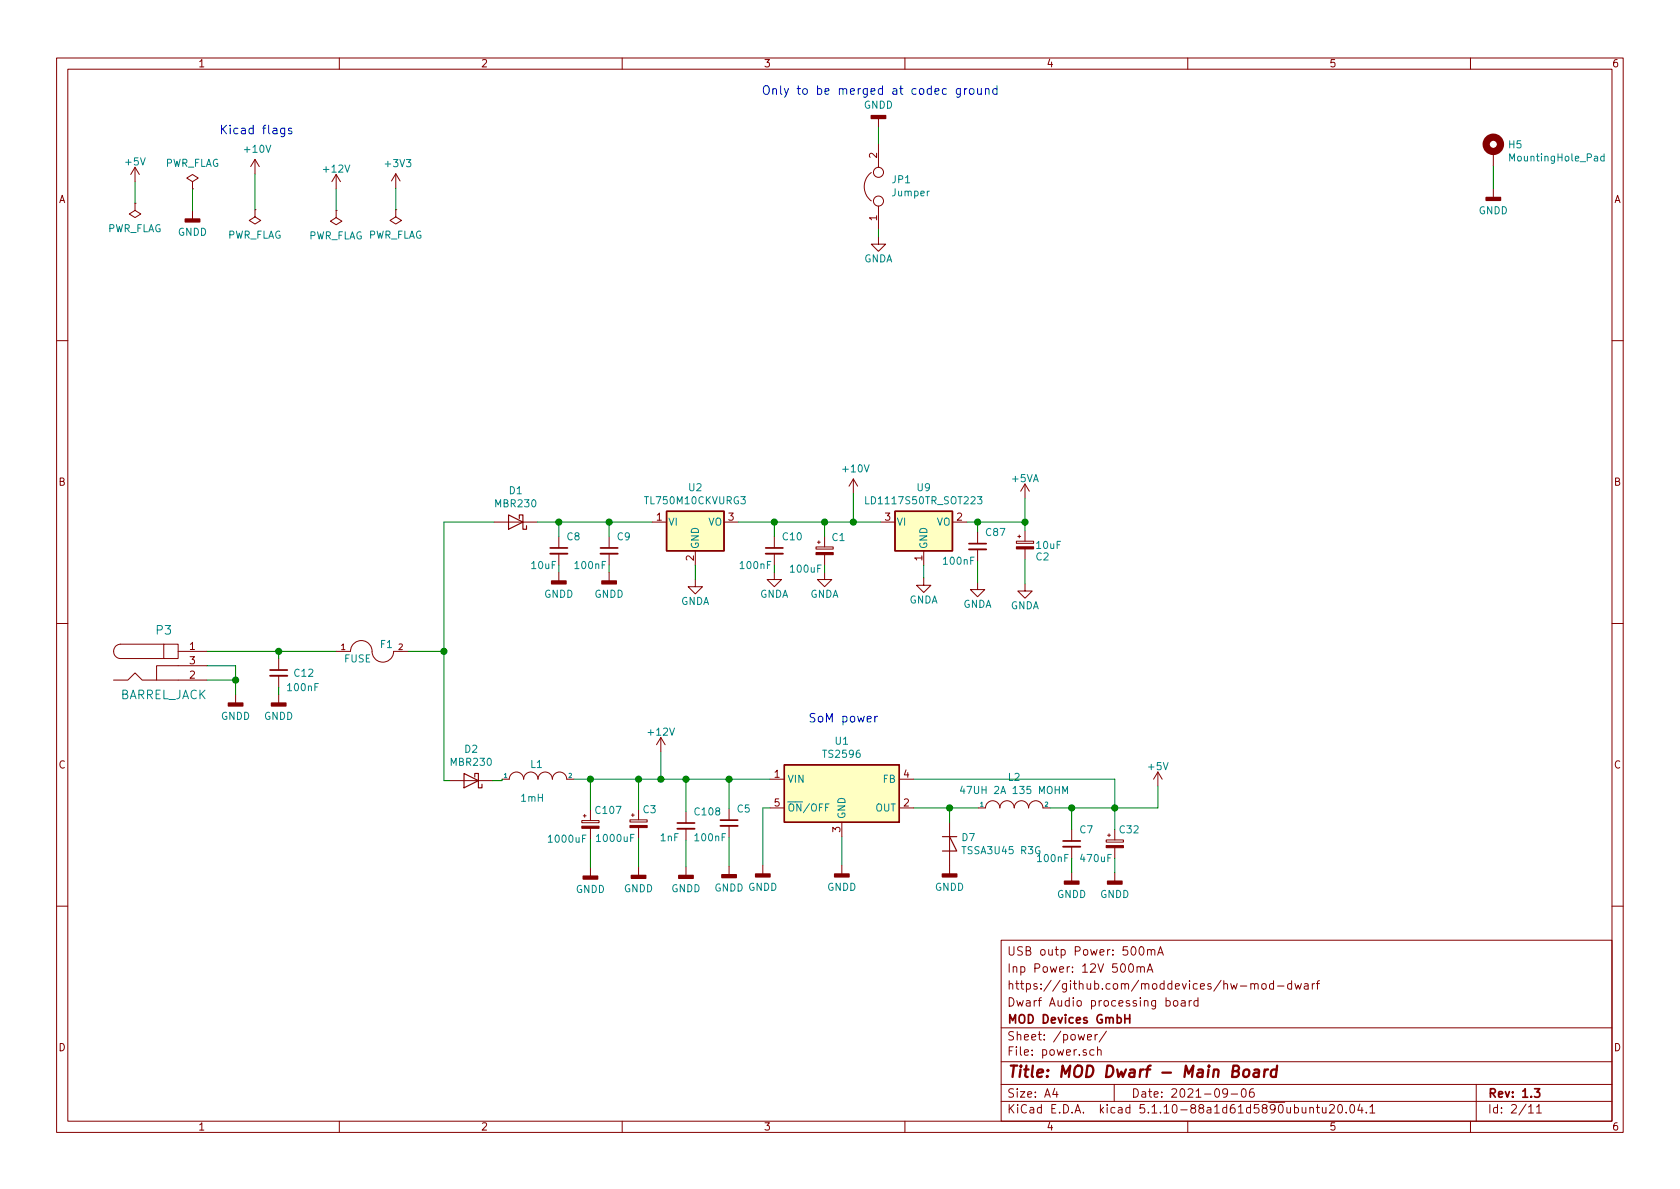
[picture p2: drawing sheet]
<svg xmlns="http://www.w3.org/2000/svg" width="297mm" height="210mm" viewBox="0 0 297 210" stroke-linecap="round" stroke-linejoin="round" font-family="sans-serif">
<g fill="none" stroke="#840000" stroke-width=".18">
<path d="M10 10.3h277v189.9h-277zM12 12.2h273v186.1h-273zM60 10.3v1.9M110 10.3v1.9M160 10.3v1.9M210 10.3v1.9M260 10.3v1.9M23.9 35.9v1.3l1 .6-1 .7-1-.7 1-.6M23.9 35.9h.1M23.9 29.6l-.8 1.3M23.9 29.6v2.5M23.9 29.6l.7 1.3"/>
<path d="M34 32.1l1.1-.6-1.1-.6-1 .6 1 .6v1.3M34 33.4h.1M34 37.2v1.5M45.1 37.1v1.2l1 .7-1 .6-1-.6 1-.7M45.1 37.1h.1M45.1 28.2l-.8 1.3M45.1 28.2v2.5M45.1 28.2l.7 1.3M59.4 37.2v1.3l1.1 .6-1.1 .6-1-.6 1-.6M59.4 37.2h.1M59.4 30.9l-.7 1.2M59.4 30.9v2.5"/>
<path d="M59.4 30.9l.8 1.2M70 37.1v1.2l1 .7-1 .6-1-.6 1-.7M70 37.1h.1M70 30.7l-.8 1.3M70 30.7v2.6M70 30.7l.7 1.3M154.1 30.5a3.2 3.2 0 0 0 0 5M155.3 20.9v1.6M155.3 25.4v4.2M155.3 36.4v4.2M264 26.8v2.5M264 33.4v1.5"/>
<path d="M155.3 41.9v1.3h1.3l-1.3 1.2-1.2-1.2h1.2M10 60.2h2M285 60.2h2M87.4 92.3h7.6M98.8 94.9v2M98.8 97.9v2M107.7 94.9v2M107.7 97.9v2M115.3 92.3h2.6M122.9 97.4v2.5M128 92.3h2.6M136.9 94.9v2"/>
<path d="M136.9 97.9v2M144.3 96.7h3v.4h-3zM144.5 95.9h.5M144.8 95.6v.5M145.8 94.9v1.8M145.8 98.1v1.8M150.9 84.7l-.8 1.3M150.9 84.7v2.5M150.9 84.7l.7 1.3M155.7 92.3h2.5M163.3 97.4v2.5M168.4 92.3h2.5"/>
<path d="M172.8 94.1v2M172.8 97.1v2.1M179.7 95.7h3.1v.4h-3.1zM180 94.9h.5M180.2 94.6v.5M181.2 85.6v2.5M181.2 93.8v1.9M181.2 97.1v1.8M181.2 85.6l-.7 1.3M181.2 85.6l.8 1.3M10 110.3h2M29 113.9h2.5v2.6h-2.5z"/>
<path d="M29 113.9h-7.7a1.27 1.27 0 0 0-1.2 1.3 1.27 1.27 0 0 0 1.2 1.3h7.7M31.5 115.2h5.1M36.6 117.7h-8.9v2.6M49.3 116.5v2M49.3 119.5v2M59.4 115.2h2.6a1.93 1.93 0 0 1 2.1-1.9 1.93 1.93 0 0 1 1.7 2.2 1.91 1.91 0 0 0 2.1 1.6 1.91 1.91 0 0 0 1.7-1.9h2.5M98.8 101.2v1.5M107.7 101.2v1.5M122.9 102.5v1.3h1.3l-1.3 1.2-1.2-1.2h1.2M136.9 101.2v1.3h1.3l-1.3 1.3-1.3-1.3h1.3M145.8 101.2v1.3h1.3l-1.3 1.3-1.3-1.3h1.3M163.3 102.2v1.3h1.3l-1.3 1.3-1.2-1.3h1.2"/>
<path d="M172.8 103v1.3h1.3l-1.3 1.2-1.2-1.2h1.2M181.2 103.2v1.3h1.3l-1.3 1.3-1.2-1.3h1.2M285 110.3h2M20.1 120.3h2.5l1.3-1.3 1.2 1.3h11.5M41.7 122.8v1.5M49.3 122.8v1.5M79.5 138h7.6M88.8 137.8h1.2a1.27 1.27 0 0 1 1.3-1.3 1.27 1.27 0 0 1 1.3 1.3 1.27 1.27 0 0 1 1.3-1.3 1.27 1.27 0 0 1 1.2 1.3 1.27 1.27 0 0 1 1.3-1.3 1.27 1.27 0 0 1 1.3 1.3 1.27 1.27 0 0 1 1.2-1.3 1.27 1.27 0 0 1 1.3 1.3h1.3M116.8 130.4l-.7 1.3M116.8 130.4v2.6M116.8 130.4l.8 1.3M136.1 137.8h2.6"/>
<path d="M159 137.8h2.5M204.7 136.5l-.7 1.3M204.7 136.5v2.6M204.7 136.5l.8 1.3M102.9 145.1h3v.4h-3zM103.1 144.3h.5M103.4 144v.5M104.4 143.3v1.8M104.4 146.5v1.8M104.4 153.4v1.5M111.4 145h3v.4h-3zM111.6 144.1h.5"/>
<path d="M111.9 143.9v.5M112.9 143.1v1.9M112.9 146.3v1.9M112.9 153.3v1.5M121.3 143.5v2M121.3 146.6v2M121.3 153.3v1.5M128.9 143v2M128.9 146v2.1M128.9 153.2v1.5M134.9 153v1.6M136.1 142.9h2.6"/>
<path d="M148.8 145.4v2.5M148.8 153v1.6M159 142.9h2.5M167.9 145.4v9.2M173 142.9h1.2a1.27 1.27 0 0 1 1.3-1.3 1.27 1.27 0 0 1 1.3 1.3 1.27 1.27 0 0 1 1.3-1.3 1.27 1.27 0 0 1 1.2 1.3 1.27 1.27 0 0 1 1.3-1.3 1.27 1.27 0 0 1 1.3 1.3 1.27 1.27 0 0 1 1.2-1.3 1.27 1.27 0 0 1 1.3 1.3h1.3M189.5 146.7v2M189.5 149.7v2.1M189.5 154.3v1.5M195.6 148.5h3v.4h-3zM195.8 147.7h.5M196.1 147.4v.5M197.1 146.7v1.8"/>
<path d="M197.1 149.9v1.9M197.1 154.3v1.5M10 160.2h2M177 166.3h108v32h-108zM199.7 170.6l.2-.2a.8 .8 0 0 1 .5 .8 .8 .8 0 0 1-.5 .7l-.2-.1-.2-.4zM201 171.1l.3-.2 .3 .1 .1 .9M201 170.9v1M201.5 167.6l.3-.2a.81 .81 0 0 1 .5 .6 .81 .81 0 0 1-.2 .8l-.2 .1a.79 .79 0 0 1-.4-1.3zM201.7 171.1a.36 .36 0 0 1 .3-.2 .36 .36 0 0 1 .3 .2v.8M202.8 171.9l.5-1.5 .5 1.5M202.9 168h.1a.37 .37 0 0 1 .6 .1v.8M202.9 167.9v1"/>
<path d="M203 171.5h.7M203.6 168.1v-.1a.37 .37 0 0 1 .6 .1v.8M204.7 168.9l.5-1.5 .5 1.5M204.8 168.5h.7M206.2 177l.4-.1 .3 .3-.1 .6-.2 .1-.4-.1M207.5 177.1l.2-.2 .5 .2v.7l-.2 .1-.5-.1zM208.9 177h.6v.9M209.5 177.3l-.5 .1-.2 .2 .2 .3 .5-.1M210.3 176.9v1M210.7 176.9l-.4 .2v.1M211.8 177l-.4-.1-.3 .3 .1 .6 .2 .1 .4-.1M211.8 176.4v1.5"/>
<path d="M221.2 174.1v-.1a.37 .37 0 0 1 .6 .1v.8M221.2 173.9v1M221.8 174.1l.2-.2 .4 .1 .1 .9M223.2 174.1l.2-.2 .4 .2 .1 .5-.2 .2-.3 .1-.2-.1zM225.2 174l-.5-.1-.2 .3 .1 .6h.6M225.2 173.4v1.5M225.9 174.4h1.1M228.4 174l-.5-.1-.2 .3v.6l.2 .1 .5-.1M228.4 173.4v1.5M229 173.9l.2 1 .3-.7 .3 .7 .3-1M230.7 174h.5l.1 .9M231.3 174.3l-.5 .1-.2 .2 .2 .3 .5-.1"/>
<path d="M232 173.9v1M232.4 173.9l-.3 .2-.1 .1M232.7 173.9h.6M233.3 173.4l-.4 .3v1.2M285 160.2h2M60 198.3v1.9M110 198.3v1.9M160 198.3v1.9M177 194.8h108M177 191.8h108M177 187.8h108M177 181.8h108"/>
<path d="M186.5 192.5l-.4 1h1M186.8 193v1M192.3 183.4l.7-.1-.1-.3-.4-.1-.2 .2v.7h.6M193.4 185.7l-.4-.1-.3 .3 .1 .6 .2 .1 .4-.1M193.6 182.9v1M194.1 185.7l.2-.1 .3 .1 .1 .9M194.1 182.9l-.5 .3M194.1 185.1v1.5M195.6 182.3l-1.3 2M197 191.8v3M210 198.3v1.9M217 193.2l-.1 .2a.48 .48 0 0 1-.6-.1v-.6a.48 .48 0 0 1 .6-.1l.1 .1a1.19 1.19 0 0 1-.2 1.2l-.5 .1"/>
<path d="M217.7 193.5h1.1M219.6 192.7l.4-.2a.94 .94 0 0 1 0 1.5 .82 .82 0 0 1-.4-1.3zM221.6 192.5a.59 .59 0 0 0-.7 .7l.1 .7 .2 .1 .5-.1 .1-.5-.2-.2-.4-.1-.3 .3M231.6 196l.2-.2 .4 .1v.9M231.6 195.8v1M232.7 195.8h.6M232.9 195.3v1.3l.4 .2M233.8 195.8l.1 .9 .3 .1 .2-.1M234.4 195.8v1M235.1 195.5l.2-.2h.4l.2 .5-.9 1h.9M236.7 195.4l.3-.1a.94 .94 0 0 1 0 1.5h-.1a1 1 0 0 1-.2-1.4zM238 196.7v.1"/>
<path d="M238.8 195.5l.3-.2a.94 .94 0 0 1 0 1.5 .82 .82 0 0 1-.3-1.3zM240.4 195.2l-.3 1.1h.9M240.8 195.8v1M241.6 196.7v.1M242.2 195.8l.4-.5v1.5M242.2 196.8h.9M260 198.3v1.9M261 191.8v6.5M270.3 195.8l.4-.5v1.5M270.3 196.8h.8M271.7 195.8l.4-.5v1.5M271.7 196.8h.8"/>
<circle cx="155.3" cy="35.6" r=".89"/>
<circle cx="155.3" cy="30.5" r=".89"/>
</g>
<path d="M97.3 96.9h3M106.2 96.9h3M135.4 96.9h3M171.3 96.1h3.1M47.8 118.5h3M119.8 145.5h3M127.4 145h3M188 148.7h3M198.9 179.4v1.5M199.7 179.4v1.5M198.9 180.1h.8M271.3 192.5h.9l-.5 .6 .5 .1v.7l-.2 .1-.7-.1" fill="none" stroke="#840000" stroke-width=".3"/>
<path d="M220 189.3a.53 .53 0 0 1 .5-.2 .53 .53 0 0 1 .4 .4l-.1 .6a.54 .54 0 0 1-.5 .4 .54 .54 0 0 1-.5-.4zM221.8 189.2h.8l-.1 1.2M222.6 189.6l-.7 .1a.4 .4 0 0 0-.3 .3 .4 .4 0 0 0 .2 .4l.7-.1M223.6 189.1l-.1 1.3M224.2 189.1a.55 .55 0 0 0-.6 .4M225.7 189.2a.68 .68 0 0 0-1 .3v.6l.1 .2 .2 .1 .6-.1M225.8 188.4l-.2 2" fill="none" stroke="#840000" stroke-width=".41"/>
<g fill="#ffffc2" stroke="#ffffc2" stroke-width=".18">
<path d="M117.9 90.4h10.1v7h-10.1z"/>
<path d="M138.7 135.2h20.3v10.2h-20.3z"/>
<path d="M158.2 90.4h10.2v7h-10.2z"/>
</g>
<path d="M117.9 90.4h10.1v7h-10.1zM158.2 90.4h10.2v7h-10.2zM138.7 135.2h20.3v10.2h-20.3z" fill="none" stroke="#840000" stroke-width=".25"/>
<g fill="#840000" stroke="#840000" stroke-width=".18">
<path d="M179.7 96.7h3.1v.4h-3.1z"/>
<path d="M195.6 149.5h3v.4h-3z"/>
<path d="M111.4 146h3v.3h-3z"/>
<path d="M144.3 97.7h3v.4h-3z"/>
<path d="M102.9 146.1h3v.4h-3z"/>
</g>
<g fill="#840000" stroke="#840000" stroke-width=".25">
<path d="M106.4 102.7h2.6v.5h-2.6z"/>
<path d="M111.6 154.8h2.6v.5h-2.6z"/>
<path d="M127.6 154.7h2.6v.5h-2.6z"/>
<path d="M133.6 154.6h2.5v.5h-2.5z"/>
<path d="M147.6 154.6h2.5v.5h-2.5z"/>
<path d="M166.6 154.6h2.6v.5h-2.6z"/>
<path d="M188.2 155.8h2.6v.5h-2.6z"/>
<path d="M195.8 155.8h2.6v.5h-2.6z"/>
<path d="M154.1 20.4h2.5v.5h-2.5z"/>
<path d="M97.5 102.7h2.6v.5h-2.6z"/>
<path d="M48 124.3h2.5v.5h-2.5z"/>
<path d="M40.4 124.3h2.5v.5h-2.5z"/>
<path d="M262.8 34.9h2.5v.5h-2.5z"/>
<path d="M120 154.8h2.6v.5h-2.6z"/>
<path d="M103.1 154.9h2.6v.5h-2.6z"/>
<path d="M32.8 38.7h2.5v.5h-2.5z"/>
</g>
<path d="M283.6 27.7l-.3-.1-.3 .3 .1 .5h.5M283.6 27.2v1.3M153.1 87.8v1.3h.6M172.8 87.8h.8l-.4 .5 .4 .1-.1 .6-.5 .1-.2-.1M170.1 139l-.3 .9h.8M146.6 142.2h-.6v1.2M187.9 140.3v-1.2l.4 .9 .4-.9v1.2" fill="none" stroke="#008484" stroke-width=".18"/>
<path d="M89.9 91.1l2.6 1.2-2.6 1.3zM91.8 91.7v-.6h.7v2.5h.6v-.6M82 136.8l2.6 1.2-2.6 1.3zM83.9 137.4v-.6h.7v2.5h.6v-.6M166.6 147.9h2.6M167.9 147.9l1.3 2.6h-2.6" fill="none" stroke="#840000" stroke-width=".2"/>
<path d="M97.3 97.9h3M106.2 97.9h3M135.4 97.9h3M171.3 97.1h3.1M47.8 119.5h3M119.8 146.6h3M127.4 146h3M188 149.7h3" fill="none" stroke="#840000" stroke-width=".33"/>
<circle cx="264" cy="25.5" r="1.27" fill="none" stroke="#840000" stroke-width="1.3"/>
<g fill="none" stroke="#008400" stroke-width=".18">
<path d="M23.9 32.1v3.8M34 33.4v3.8M45.1 30.7v6.4M59.4 33.4v3.8M70 33.3v3.8M155.3 22.5v2.9M264 29.3v4.1M155.3 40.6v1.3M87.4 92.3h-8.9v45.7h1M95 92.3h20.3M98.8 92.3v2.6M98.8 99.9v1.3"/>
<path d="M107.7 92.3v2.6M107.7 99.9v1.3M122.9 99.9v2.6M130.6 92.3h25.1M136.9 92.3v2.6M136.9 99.9v1.3M145.8 92.3v2.6M145.8 99.9v1.3M150.9 87.2v5.1M163.3 99.9v2.3M170.9 92.3h10.3M172.8 92.3v1.8"/>
<path d="M172.8 99.2v3.8M181.2 88.1v5.7M181.2 98.9v4.3M36.6 115.2h22.8M36.6 117.7h5.1v5.1M49.3 115.2v1.3M72.1 115.2h6.4M36.6 120.3h5.1M49.3 121.5v1.3M88.8 137.8v.2h-1.7M101.5 137.8h34.6M104.4 137.8v5.5"/>
<path d="M112.9 137.8v5.3M116.8 133v4.8M121.3 137.8v5.7M128.9 137.8v5.2M161.5 137.8h35.6v8.9M204.7 139.1v3.8h-19M104.4 148.3v5.1M112.9 148.2v5.1M121.3 148.6v4.7M128.9 148.1v5.1M136.1 142.9h-1.2v10.1M148.8 147.9v5.1"/>
<path d="M161.5 142.9h11.5M167.9 142.9v2.5M189.5 142.9v3.8M189.5 151.8v2.5M197.1 151.8v2.5"/>
</g>
<g fill="none" stroke="#0000c2" stroke-width=".18">
<path d="M169.8 15.7l-.1 1.3-.2 .2-.3-.1M169.8 15.7h-.4l-.3 .2v.5l.1 .2h.6M170.5 15.7v1M171 15.7l-.5 .2M171.5 15.8l.2-.1 .4 .1 .1 .6-.1 .2-.4 .1-.2-.2zM172.8 15.7v.8a.37 .37 0 0 0 .4 .2 .37 .37 0 0 0 .3-.2M173.5 15.7v1M174.2 15.8l.2-.1h.4l.1 1M174.2 15.7v1M176.3 15.7h-.5l-.3 .2v.5l.2 .2h.6M176.3 15.2v1.5M50.3 22.7v1.2l-.3 .3-.3-.1"/>
<path d="M50.3 22.7h-.4l-.2 .1v.7a.48 .48 0 0 0 .6 .1M51.6 22.7h-.4l-.2 .2 .1 .2 .5 .1v.4h-.6M154.7 126.7v1M155.1 126.7h-.3l-.1 .2"/>
</g>
<g fill="#008400" stroke="#008400" stroke-width=".25">
<circle cx="121.3" cy="137.8" r=".51"/>
<circle cx="167.9" cy="142.9" r=".51"/>
<circle cx="181.2" cy="92.3" r=".51"/>
<circle cx="116.8" cy="137.8" r=".51"/>
<circle cx="49.3" cy="115.2" r=".51"/>
<circle cx="128.9" cy="137.8" r=".51"/>
<circle cx="41.7" cy="120.3" r=".51"/>
<circle cx="172.8" cy="92.3" r=".51"/>
<circle cx="145.8" cy="92.3" r=".51"/>
<circle cx="189.5" cy="142.9" r=".51"/>
<circle cx="150.9" cy="92.3" r=".51"/>
<circle cx="112.9" cy="137.8" r=".51"/>
<circle cx="197.1" cy="142.9" r=".51"/>
<circle cx="98.8" cy="92.3" r=".51"/>
<circle cx="104.4" cy="137.8" r=".51"/>
<circle cx="78.5" cy="115.2" r=".51"/>
<circle cx="107.7" cy="92.3" r=".51"/>
<circle cx="136.9" cy="92.3" r=".51"/>
</g>
<text font-size="2.8" fill="#840000" x="178" y="190.5">Title: MOD Dwarf - Main Board</text>
<g font-size="2.1" fill="#0000c2">
<text x="134.6" y="16.8">Only to be merged at codec ground</text>
<text x="38.7" y="23.7">Kicad flags</text>
<text x="142.9" y="127.8">SoM power</text>
</g>
<g font-size="2.1" fill="#008484">
<text x="27.7" y="112.2">P3</text>
<text x="21.1" y="123.6">BARREL_JACK</text>
</g>
<g font-size="2.1" fill="#840000">
<text x="178" y="172">Inp Power: 12V 500mA</text>
<text x="178" y="169">USB outp Power: 500mA</text>
<text x="178" y="178">Dwarf Audio processing board</text>
<text x="178" y="175">https://github.com/moddevices/hw-mod-dwarf</text>
<text x="178" y="184">Sheet: /power/</text>
<text x="178" y="181">MOD Devices GmbH</text>
<text x="178" y="186.7">File: power.sch</text>
<text x="178" y="196.9">KiCad E.D.A. kicad 5.1.10-88a1d61d5890ubuntu20.04.1</text>
<text x="178" y="194.1">Size: A4</text>
<text x="200" y="194.1">Date: 2021-09-06</text>
<text x="263" y="194.1">Rev: 1.3</text>
<text x="263" y="196.9">Id: 2/11</text>
</g>
<g font-size="1.8" fill="#840000">
<text x="35" y="11.9">1</text>
<text x="85" y="11.9">2</text>
<text x="135" y="11.9">3</text>
<text x="185" y="11.9">4</text>
<text x="235" y="11.9">5</text>
<text x="285" y="11.9">6</text>
<text x="155.1" y="28" transform="rotate(-90 155.1 28)">2</text>
<text x="10.4" y="35.9">A</text>
<text x="285.4" y="35.9">A</text>
<text x="155.1" y="39" transform="rotate(-90 155.1 39)">1</text>
<text x="10.4" y="85.9">B</text>
<text x="285.4" y="85.9">B</text>
<text x="116.1" y="92.1">1</text>
<text x="128.8" y="92.1">3</text>
<text x="156.5" y="92.1">3</text>
<text x="169.2" y="92.1">2</text>
<text x="122.7" y="99.2" transform="rotate(-90 122.7 99.2)">2</text>
<text x="163.1" y="99.2" transform="rotate(-90 163.1 99.2)">1</text>
<text x="33.6" y="114.9">1</text>
<text x="33.6" y="117.5">3</text>
<text x="33.6" y="120">2</text>
<text x="10.4" y="135.9">C</text>
<text x="136.9" y="137.5">1</text>
<text x="159.8" y="137.5">4</text>
<text x="285.4" y="135.9">C</text>
<text x="136.9" y="142.6">5</text>
<text x="159.8" y="142.6">2</text>
<text x="148.6" y="147.2" transform="rotate(-90 148.6 147.2)">3</text>
<text x="10.4" y="185.9">D</text>
<text x="285.4" y="185.9">D</text>
<text x="35" y="199.9">1</text>
<text x="85" y="199.9">2</text>
<text x="135" y="199.9">3</text>
<text x="185" y="199.9">4</text>
<text x="235" y="199.9">5</text>
<text x="285" y="199.9">6</text>
</g>
<g font-size="1.8" fill="#008484">
<text x="152.7" y="19.2">GNDD</text>
<text x="22.3" y="29.3">+5V</text>
<text x="29.1" y="29.5">PWR_FLAG</text>
<text x="43.4" y="27">+10V</text>
<text x="68.3" y="29.6">+3V3</text>
<text x="266.8" y="26.2">H5</text>
<text x="267.3" y="28.5">MountingHole_Pad</text>
<text x="57.4" y="30.5">+12V</text>
<text x="157.8" y="32.4">JP1</text>
<text x="157.8" y="34.7">Jumper</text>
<text x="18.9" y="41.1">PWR_FLAG</text>
<text x="31.4" y="41.7">GNDD</text>
<text x="261.4" y="37.9">GNDD</text>
<text x="40.1" y="42.2">PWR_FLAG</text>
<text x="54.5" y="42.3">PWR_FLAG PWR_FLAG</text>
<text x="152.7" y="46.4">GNDA</text>
<text x="149.2" y="83.5">+10V</text>
<text x="87.7" y="89.7">MBR230</text>
<text x="90.1" y="87.4">D1</text>
<text x="114.4" y="89.2">TL750M10CKVURG3</text>
<text x="121.8" y="86.9">U2</text>
<text x="153.6" y="89.2">LD1117S50TR_SOT223</text>
<text x="162.2" y="86.9">U9</text>
<text x="179" y="85.3">+5VA</text>
<text x="100.3" y="95.5">C8</text>
<text x="109.2" y="95.5">C9</text>
<text x="118.1" y="93">VI</text>
<text x="125.2" y="93">VO</text>
<text x="138.5" y="95.5">C10</text>
<text x="147.1" y="95.7">C1</text>
<text x="158.5" y="93">VI</text>
<text x="165.6" y="93">VO</text>
<text x="174.4" y="94.8">C87</text>
<text x="94.1" y="100.6">10uF</text>
<text x="101.8" y="100.6">100nF</text>
<text x="123.6" y="97.1" transform="rotate(-90 123.6 97.1)">GND</text>
<text x="131" y="100.6">100nF</text>
<text x="139.9" y="101.3">100uF</text>
<text x="164" y="97.1" transform="rotate(-90 164 97.1)">GND</text>
<text x="167" y="99.9">100nF</text>
<text x="183.2" y="99.1">C2</text>
<text x="183.3" y="97.1">10uF</text>
<text x="96.2" y="105.7">GNDD</text>
<text x="105.1" y="105.7">GNDD</text>
<text x="120.3" y="107">GNDA</text>
<text x="134.3" y="105.7">GNDA</text>
<text x="143.2" y="105.7">GNDA</text>
<text x="160.7" y="106.7">GNDA</text>
<text x="170.3" y="107.5">GNDA</text>
<text x="178.6" y="107.7">GNDA</text>
<text x="52.1" y="119.7">C12</text>
<text x="60.9" y="117.1">FUSE</text>
<text x="67.3" y="114.6">F1</text>
<text x="51" y="122.2">100nF</text>
<text x="39.1" y="127.3">GNDD</text>
<text x="46.7" y="127.3">GNDD</text>
<text x="114.8" y="130.1">+12V</text>
<text x="147.7" y="131.7">U1</text>
<text x="79.8" y="135.4">MBR230</text>
<text x="82.2" y="133.1">D2</text>
<text x="93.9" y="135.8">L1</text>
<text x="145.7" y="134">TS2596</text>
<text x="203.1" y="136.2">+5V</text>
<text x="92.2" y="141.8">1mH</text>
<text x="105.4" y="143.9">C107</text>
<text x="113.7" y="143.8">C3</text>
<text x="130.4" y="143.7">C5</text>
<text x="139.2" y="138.4">VIN</text>
<text x="139.2" y="143.5">ON/OFF</text>
<text x="154.8" y="143.5">OUT</text>
<text x="156.1" y="138.4">FB</text>
<text x="170.9" y="140.4">47UH 2A 135 MOHM</text>
<text x="178.3" y="138.1">L2</text>
<text x="97.2" y="149">1000uF</text>
<text x="105.7" y="148.9">1000uF</text>
<text x="116.8" y="148.8">1nF</text>
<text x="123" y="144.2">C108</text>
<text x="123" y="148.8">100nF</text>
<text x="149.5" y="144.9" transform="rotate(-90 149.5 144.9)">GND</text>
<text x="170.1" y="148.7">D7</text>
<text x="191" y="147.4">C7</text>
<text x="198" y="147.4">C32</text>
<text x="170.5" y="151">TSSA3U45 R3G</text>
<text x="183.6" y="152.4">100nF</text>
<text x="191.2" y="152.4">470uF</text>
<text x="101.8" y="157.9">GNDD</text>
<text x="110.3" y="157.8">GNDD</text>
<text x="118.7" y="157.8">GNDD</text>
<text x="126.3" y="157.7">GNDD GNDD</text>
<text x="146.3" y="157.5">GNDD</text>
<text x="165.3" y="157.5">GNDD</text>
<text x="186.9" y="158.8">GNDD</text>
<text x="194.5" y="158.8">GNDD</text>
</g>
<g font-size="1.4" fill="#840000">
<text x="60.3" y="114.9">1</text>
<text x="70.5" y="114.9">2</text>
</g>
<g font-size="1.1" fill="#008484">
<text x="89.1" y="137.6">1</text>
<text x="100.6" y="137.6">2</text>
<text x="173.3" y="142.6">1</text>
<text x="184.8" y="142.6">2</text>
</g>
</svg>
